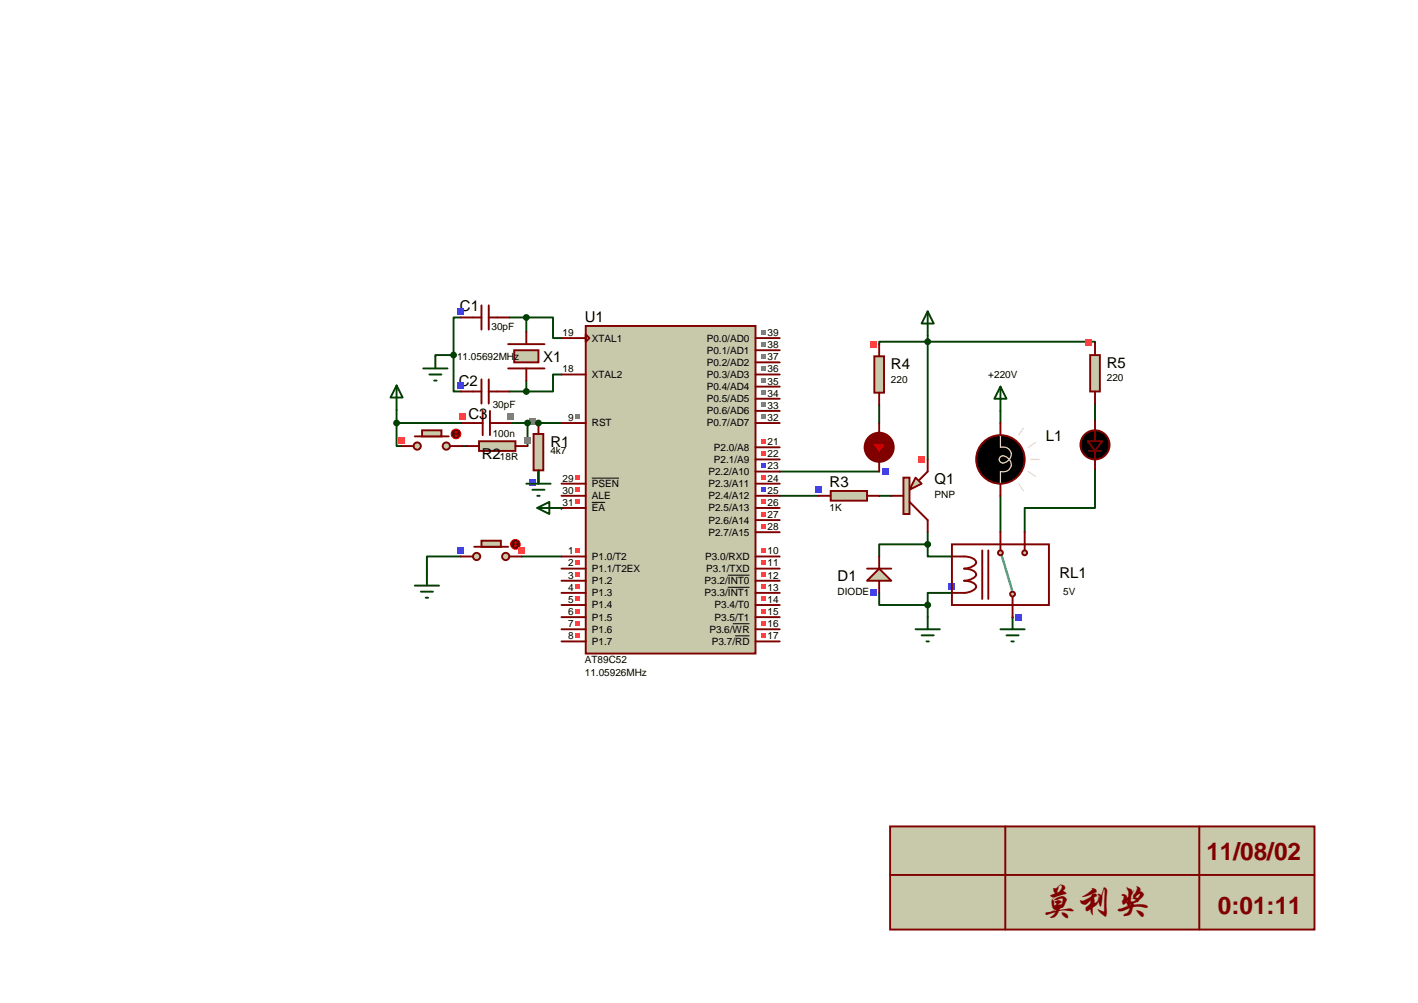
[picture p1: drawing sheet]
<svg xmlns="http://www.w3.org/2000/svg" width="297mm" height="210mm" viewBox="0 0 297 210" stroke-linecap="round" stroke-linejoin="round" font-family="sans-serif">
<path d="M95 74.3v7.7h1.5M95 74.3h-3.8v.3M96.5 66.5h-1.5v7.8M106.7 66.5h3.6M110.3 66.5v3M110.3 79.7v2.3M110.3 66.5h5.5v4.3h1.8M117.6 78.4h-1.8v3.6h-5.5M96.8 93.4h1M106.7 82h3.6M112.8 98.7v2.3" fill="none" stroke="#004000" stroke-width=".4"/>
<circle cx="117.6" cy="106.3" r=".2" fill="#004000"/>
<path d="M83.1 85.8v2.8M83.1 88.6h13.7M83.1 88.6v4.8h1M107 88.6h10.6M110.5 88.6v4.8M112.8 88.3v.3M209.6 86v2.6M184.2 103.8h2.5" fill="none" stroke="#004000" stroke-width=".4"/>
<circle cx="212.1" cy="129.2" r=".2" fill="#004000"/>
<g fill="none" stroke="#004000" stroke-width=".4">
<path d="M194.3 70.3v25.9M229.4 71.8v-.3h-45.2v.6M163.3 98.7h20.9M184.2 84.8v3.8M229.4 98.2v8.1h-14.8v5.1M229.4 84.5v3.6M96.5 116.5h-7.1v3.6M109.2 116.5h8.4M163.3 103.8h8.2M194.3 114h-10.1v2.5M194.3 114v2.5h5.1M194.3 111.4v2.6"/>
<path d="M209.6 103.8v7.6M184.2 124.1v2.6h10.1M194.3 126.7v2.5M199.4 124.1h-5.1v2.6"/>
</g>
<path d="M122.7 68.2h35.6v68.6h-35.6z" fill="#c8c8aa" stroke="#800000" stroke-width=".4"/>
<g fill="none" stroke="#800000" stroke-width=".4">
<path d="M117.6 78.4h5.1M117.6 70.8h5.1M122.7 70l.8 .8-.8 .7zM158.3 78.4h5M158.3 70.8h5M158.3 73.3h5M158.3 75.9h5M117.6 88.6h5.1M158.3 88.6h5M158.3 80.9h5M158.3 83.5h5M158.3 86h5"/>
<path d="M158.3 93.6h5M158.3 96.2h5M158.3 98.7h5M117.6 103.8h5.1M117.6 106.3h5.1M117.6 101.3h5.1M117.6 116.5h5.1M117.6 119h5.1M158.3 103.8h5M158.3 106.3h5M158.3 101.3h5M158.3 116.5h5"/>
<path d="M158.3 119h5M158.3 111.4h5M158.3 108.9h5M117.6 121.6h5.1M117.6 124.1h5.1M117.6 126.7h5.1M117.6 129.2h5.1M117.6 131.7h5.1M117.6 134.3h5.1M158.3 121.6h5M158.3 124.1h5M158.3 126.7h5"/>
<path d="M158.3 129.2h5M158.3 131.7h5M158.3 134.3h5"/>
</g>
<path d="M124 105.2h2.8M124 100.1h5.7M152.5 120.4h4.5M152.5 123h4.5M153.5 130.6h3.5M154 133.1h3" fill="none" stroke="#000" stroke-width=".21"/>
<g fill="#ff4040">
<path d="M120.5 102h1.1v1h-1.1z"/>
<path d="M120.5 104.6h1.1v1h-1.1z"/>
<path d="M120.5 99.5h1.1v1h-1.1z"/>
</g>
<g fill="#808080">
<path d="M120.5 86.8h1.1v1h-1.1z"/>
<path d="M159.4 69h1v1h-1z"/>
<path d="M159.4 71.5h1v1.1h-1z"/>
<path d="M159.4 74.1h1v1h-1z"/>
<path d="M159.4 76.6h1v1h-1z"/>
<path d="M159.4 79.2h1v1h-1z"/>
<path d="M159.4 81.7h1v1h-1z"/>
<path d="M159.4 84.2h1v1.1h-1z"/>
<path d="M159.4 86.8h1v1h-1z"/>
</g>
<g fill="#ff4040">
<path d="M120.5 114.7h1.1v1h-1.1z"/>
<path d="M120.5 117.3h1.1v1h-1.1z"/>
<path d="M120.5 119.8h1.1v1h-1.1z"/>
<path d="M120.5 122.3h1.1v1.1h-1.1z"/>
<path d="M120.5 124.9h1.1v1h-1.1z"/>
<path d="M120.5 127.4h1.1v1h-1.1z"/>
<path d="M120.5 130h1.1v1h-1.1z"/>
<path d="M120.5 132.5h1.1v1h-1.1z"/>
<path d="M159.4 114.7h1v1h-1z"/>
<path d="M159.4 117.3h1v1h-1z"/>
<path d="M159.4 119.8h1v1h-1z"/>
<path d="M159.4 122.3h1v1.1h-1z"/>
<path d="M159.4 124.9h1v1h-1z"/>
<path d="M159.4 132.5h1v1h-1z"/>
<path d="M159.4 130h1v1h-1z"/>
<path d="M159.4 127.4h1v1h-1z"/>
<path d="M159.4 109.6h1v1.1h-1z"/>
<path d="M159.4 91.9h1v1h-1z"/>
<path d="M159.4 94.4h1v1h-1z"/>
</g>
<path d="M159.4 96.9h1v1.1h-1z" fill="#4040ff"/>
<path d="M159.4 99.5h1v1h-1z" fill="#ff4040"/>
<path d="M159.4 102h1v1h-1z" fill="#4040ff"/>
<g fill="#ff4040">
<path d="M159.4 104.6h1v1h-1z"/>
<path d="M159.4 107.1h1v1h-1z"/>
</g>
<path d="M106.4 77.1h7.7M106.4 72.1h7.7" fill="none" stroke="#800000" stroke-width=".4"/>
<path d="M107.7 73.3h5.1v2.6h-5.1z" fill="#c8c8aa" stroke="#800000" stroke-width=".4"/>
<path d="M96.5 66.5h4.4M100.9 63.9v5.1M102.4 63.9v5.1M102.4 66.5h4.3M110.3 69.5v2.6M110.3 77.1v2.6" fill="none" stroke="#800000" stroke-width=".4"/>
<path d="M95.9 64.6h1.3v1.2h-1.3z" fill="#4040ff"/>
<path d="M100.9 79.4v5.1M102.4 79.4v5.1M96.5 82h4.4M102.4 82h4.3" fill="none" stroke="#800000" stroke-width=".4"/>
<path d="M95.9 80.1h1.3v1.2h-1.3z" fill="#4040ff"/>
<g fill="#004000" stroke="#004000" stroke-width=".4">
<circle cx="110.3" cy="82" r=".51"/>
<circle cx="110.3" cy="66.5" r=".51"/>
</g>
<path d="M96.8 88.6h4.3M101.1 86v5.1M102.6 86v5.1M102.6 88.6h4.4" fill="none" stroke="#800000" stroke-width=".4"/>
<path d="M96.2 86.7h1.2v1.2h-1.2z" fill="#ff4040"/>
<path d="M106.3 86.7h1.3v1.2h-1.3z" fill="#808080"/>
<g fill="#c8c8aa" stroke="#800000" stroke-width=".4">
<circle cx="93.5" cy="93.4" r=".76"/>
<circle cx="87.4" cy="93.4" r=".76"/>
</g>
<path d="M86.9 91.4h7.1" fill="none" stroke="#800000" stroke-width=".4"/>
<path d="M88.4 90.1h4.1v1.3h-4.1z" fill="#c8c8aa" stroke="#800000" stroke-width=".4"/>
<path d="M84.1 93.4h2.5M94.3 93.4h2.5" fill="none" stroke="#800000" stroke-width=".4"/>
<circle cx="95.5" cy="90.8" r="1.02" fill="#400000" stroke="#f00" stroke-width=".21"/>
<path d="M95.3 90.6l.2-.3 .3 .3M95.3 91.1l.2 .3M95.5 90.3v1.1M95.8 91.1l-.3 .3" fill="none" stroke="#f00" stroke-width=".21"/>
<path d="M83.5 91.5h1.2v1.3h-1.2z" fill="#ff4040"/>
<path d="M111.8 90.8h2v7.7h-2z" fill="#c8c8aa" stroke="#800000" stroke-width=".4"/>
<path d="M112.8 88.3v2.5M112.8 98.5v2.5" fill="none" stroke="#800000" stroke-width=".4"/>
<path d="M110.9 87.7h1.3v1.2h-1.3z" fill="#808080"/>
<path d="M110.9 100.4h1.3v1.2h-1.3z" fill="#4040ff"/>
<path d="M100.3 92.4h7.7v2h-7.7z" fill="#c8c8aa" stroke="#800000" stroke-width=".4"/>
<path d="M97.8 93.4h2.5M108 93.4h2.5" fill="none" stroke="#800000" stroke-width=".4"/>
<path d="M109.9 91.5h1.2v1.3h-1.2z" fill="#808080"/>
<path d="M88.7 77.1h5M89.9 78.4h2.6M90.9 79.7h.6M91.2 74.6v2.5M83.1 80.7l1.2 2.5h-2.5zM83.1 80.7v5.1M112.8 98.7v2.6M110.3 101.3h5M111.5 102.5h2.6M112.5 103.8h.5M112.5 106.3l2.6-1.2v2.5zM112.5 106.3h5.1" fill="none" stroke="#004000" stroke-width=".4"/>
<g fill="#004000" stroke="#004000" stroke-width=".4">
<circle cx="95" cy="74.3" r=".51"/>
<circle cx="112.8" cy="88.6" r=".51"/>
<circle cx="83.1" cy="88.6" r=".51"/>
<circle cx="110.5" cy="88.6" r=".51"/>
</g>
<circle cx="209.6" cy="96.2" r="5.1" fill="#000" stroke="#800000" stroke-width=".4"/>
<path d="M209.6 91.1v2.5a1.69 1.69 0 0 1 2.2 1.2 1.69 1.69 0 0 1-1.4 2.1 .81 .81 0 0 1-1.1-1 .81 .81 0 0 1 1.5-.3 1.66 1.66 0 0 1 .9 2.2 1.66 1.66 0 0 1-2.1 .9v2.6M214.4 89.6l-1 1.5M215.4 98.7l1.5 1M215.9 96.2h1.8M216.9 92.6l-1.5 1M213.4 101.3l1 1.5" fill="none" stroke="#ffecb0" stroke-width=".25"/>
<path d="M209.6 88.6v2.5M209.6 101.3v2.5" fill="none" stroke="#800000" stroke-width=".4"/>
<path d="M184.2 119l2.5 2.6h-5.1z" fill="#c8c8aa" stroke="#800000" stroke-width=".4"/>
<path d="M181.6 119h5.1M184.2 116.5v2.5M184.2 121.6v2.5" fill="none" stroke="#800000" stroke-width=".4"/>
<path d="M182.3 123.5h1.2v1.3h-1.2z" fill="#4040ff"/>
<path d="M194.3 65.2v5.1M194.3 65.2l1.3 2.5h-2.5zM191.8 131.7h5.1M193.1 133h2.5M194.1 134.3h.5M194.3 129.2v2.5" fill="none" stroke="#004000" stroke-width=".4"/>
<path d="M174 102.8h7.6v2h-7.6z" fill="#c8c8aa" stroke="#800000" stroke-width=".4"/>
<path d="M171.5 103.8h2.5M181.6 103.8h2.6" fill="none" stroke="#800000" stroke-width=".4"/>
<path d="M170.8 101.9h1.3v1.3h-1.3z" fill="#4040ff"/>
<g fill="#c8c8aa" stroke="#800000" stroke-width=".4">
<path d="M191.8 100l1.3 1.3-2.6 1.2z"/>
<path d="M189.2 100h1.3v7.6h-1.3z"/>
</g>
<path d="M194.3 96.2v2.5l-1.8 1.8M186.7 103.8h2.5M190.5 105.1l3.8 3.8v2.5" fill="none" stroke="#800000" stroke-width=".4"/>
<path d="M192.4 95.5h1.3v1.3h-1.3z" fill="#ff4040"/>
<path d="M209.6 80.9v5.1M209.6 80.9l1.2 2.6h-2.5zM209.6 131.7h5M210.8 133h2.6M211.9 134.3h.5M212.1 129.2v2.5" fill="none" stroke="#004000" stroke-width=".4"/>
<path d="M201.9 116.5a2.31 2.31 0 0 1 2.6 1.3 2.69 2.69 0 0 1-2.6 1.2 2.31 2.31 0 0 1 2.6 1.3 2.69 2.69 0 0 1-2.6 1.3 2.31 2.31 0 0 1 2.6 1.3 2.69 2.69 0 0 1-2.6 1.2M205.8 115.2v10.2M207 115.2v10.2M209.6 114v1.2M214.6 114v1.2M212.1 124.9v1.8" fill="none" stroke="#800000" stroke-width=".4"/>
<path d="M209.8 116.2l2.3 7.7" fill="none" stroke="#00c0c0" stroke-width=".51"/>
<path d="M214.4 116.2l-2 7.4" fill="none" stroke="#fff" stroke-width=".51"/>
<g fill="#c8c8aa" stroke="#800000" stroke-width=".4">
<circle cx="212.1" cy="124.4" r=".51"/>
<circle cx="214.6" cy="115.7" r=".51"/>
<circle cx="209.6" cy="115.7" r=".51"/>
</g>
<path d="M199.4 116.5h2.5M209.6 111.4v2.6M214.6 111.4v2.6M199.4 124.1h2.5M212.1 126.7v2.5" fill="none" stroke="#800000" stroke-width=".4"/>
<g fill="#4040ff">
<path d="M212.7 128.6h1.3v1.2h-1.3z"/>
<path d="M198.8 122.2h1.2v1.3h-1.2z"/>
</g>
<g fill="#004000" stroke="#004000" stroke-width=".4">
<circle cx="194.3" cy="126.7" r=".51"/>
<circle cx="194.3" cy="114" r=".51"/>
</g>
<path d="M184.2 90.6v2.3M184.2 94.9v1.8M199.4 114h20.3v12.7h-20.3z" fill="none" stroke="#800000" stroke-width=".4"/>
<circle cx="184.2" cy="93.6" r="3" fill="#800000" stroke="#800000" stroke-width=".4"/>
<path d="M182.9 94.9h2.5" fill="none" stroke="#800000" stroke-width=".38"/>
<path d="M182.6 92.9h3.1l-1.5 2z" fill="#f00" stroke="#800000" stroke-width=".38"/>
<path d="M184.2 88.6v2.5M184.2 96.2v2.5" fill="none" stroke="#800000" stroke-width=".4"/>
<path d="M184.8 98.1h1.3v1.3h-1.3z" fill="#4040ff"/>
<path d="M183.2 74.6h2v7.6h-2z" fill="#c8c8aa" stroke="#800000" stroke-width=".4"/>
<path d="M184.2 72.1v2.5M184.2 82.2v2.6" fill="none" stroke="#800000" stroke-width=".4"/>
<path d="M182.3 71.4h1.2v1.3h-1.2z" fill="#ff4040"/>
<circle cx="194.3" cy="71.5" r=".51" fill="#004000" stroke="#004000" stroke-width=".4"/>
<path d="M228.4 74.3h2v7.7h-2z" fill="#c8c8aa" stroke="#800000" stroke-width=".4"/>
<path d="M229.4 71.8v2.5M229.4 82v2.5" fill="none" stroke="#800000" stroke-width=".4"/>
<path d="M227.5 71.2h1.2v1.2h-1.2z" fill="#ff4040"/>
<g fill="#c8c8aa" stroke="#800000" stroke-width=".4">
<circle cx="105.9" cy="116.5" r=".76"/>
<circle cx="99.8" cy="116.5" r=".76"/>
</g>
<path d="M99.3 114.5h7.1" fill="none" stroke="#800000" stroke-width=".4"/>
<path d="M100.9 113.2h4v1.3h-4z" fill="#c8c8aa" stroke="#800000" stroke-width=".4"/>
<path d="M96.5 116.5h2.6M106.7 116.5h2.5" fill="none" stroke="#800000" stroke-width=".4"/>
<circle cx="108" cy="114" r="1.02" fill="#400000" stroke="#f00" stroke-width=".21"/>
<path d="M107.7 113.7l.3-.2 .2 .2M107.7 114.2l.3 .3M108 113.5v1M108.2 114.2l-.2 .3" fill="none" stroke="#f00" stroke-width=".21"/>
<path d="M95.9 114.6h1.3v1.3h-1.3z" fill="#4040ff"/>
<path d="M108.6 114.6h1.3v1.3h-1.3z" fill="#ff4040"/>
<path d="M86.9 122.6h5.1M88.2 123.9h2.5M89.2 125.1h.5M89.4 120.1v2.5" fill="none" stroke="#004000" stroke-width=".4"/>
<circle cx="229.4" cy="93.1" r="3" fill="#000" stroke="#800000" stroke-width=".4"/>
<path d="M228.1 94.4h2.5" fill="none" stroke="#800000" stroke-width=".38"/>
<path d="M228.4 93.1h2M228.9 92.6h1v1h-1zM229.4 92.1v2" fill="none" stroke="#000040" stroke-width=".21"/>
<path d="M229.4 88.1v4.3M229.4 94.4v3.8" fill="none" stroke="#800000" stroke-width=".4"/>
<path d="M227.9 92.4h3l-1.5 2z" fill="#000" stroke="#800000" stroke-width=".38"/>
<path d="M186.5 173h88.9v21.6h-88.9z" fill="#c8c8aa" stroke="#800000" stroke-width=".4"/>
<path d="M210.6 173v21.6M251.2 173v21.6M186.5 183.2h88.9" fill="none" stroke="#800000" stroke-width=".4"/>
<text font-size="7.8" fill="#800000" x="217.9" y="191.2">莫利奖</text>
<g font-size="5.1" fill="#800000">
<text x="252.7" y="180">11/08/02</text>
<text x="255.1" y="191.4">0:01:11</text>
</g>
<g font-size="3.1">
<text x="96.3" y="65.1">C1</text>
<text x="122.5" y="67.4">U1</text>
<text x="113.8" y="75.7">X1</text>
<text x="186.6" y="77.2">R4</text>
<text x="231.9" y="77">R5</text>
<text x="96.1" y="80.8">C2</text>
<text x="98.1" y="87.7">C3</text>
<text x="115.3" y="93.5">R1</text>
<text x="219.1" y="92.3">L1</text>
<text x="100.9" y="96.1">R2</text>
<text x="173.8" y="101.9">R3</text>
<text x="195.8" y="101.4">Q1</text>
<text x="175.5" y="121.7">D1</text>
<text x="222" y="120.9">RL1</text>
</g>
<g font-size="2.1">
<text x="103" y="69.1">30pF</text>
<text x="117.8" y="70.3">19</text>
<text x="124" y="71.5">XTAL1</text>
<text x="148" y="71.5">P0.0/AD0</text>
<text x="160.8" y="70.3">39</text>
<text x="95.7" y="75.3">11.05692MHz</text>
<text x="117.8" y="78">18</text>
<text x="148" y="74">P0.1/AD1</text>
<text x="148" y="76.6">P0.2/AD2</text>
<text x="160.8" y="72.9">38</text>
<text x="160.8" y="75.4">37</text>
<text x="160.8" y="78">36</text>
<text x="124" y="79.1">XTAL2</text>
<text x="148" y="79.1">P0.3/AD3</text>
<text x="148" y="81.7">P0.4/AD4</text>
<text x="160.8" y="80.5">35</text>
<text x="160.8" y="83">34</text>
<text x="186.6" y="80.1">220</text>
<text x="207" y="79.1">+220V</text>
<text x="231.9" y="79.8">220</text>
<text x="103.2" y="85.3">30pF</text>
<text x="119" y="88.1">9</text>
<text x="124" y="89.3">RST</text>
<text x="148" y="84.2">P0.5/AD5</text>
<text x="148" y="86.7">P0.6/AD6</text>
<text x="148" y="89.3">P0.7/AD7</text>
<text x="160.8" y="85.6">33</text>
<text x="160.8" y="88.1">32</text>
<text x="103.2" y="91.4">100n</text>
<text x="115.3" y="95.1">4k7</text>
<text x="149.5" y="94.4">P2.0/A8</text>
<text x="160.8" y="93.2">21</text>
<text x="160.8" y="95.7">22</text>
<text x="104.7" y="96.2">18R</text>
<text x="117.8" y="100.8">29</text>
<text x="124" y="102">PSEN</text>
<text x="148.4" y="99.4">P2.2/A10</text>
<text x="148.4" y="102">P2.3/A11</text>
<text x="149.5" y="96.9">P2.1/A9</text>
<text x="160.8" y="98.3">23</text>
<text x="160.8" y="100.8">24</text>
<text x="117.8" y="103.4">30</text>
<text x="117.8" y="105.9">31</text>
<text x="124" y="104.5">ALE</text>
<text x="124" y="107.1">EA</text>
<text x="148.4" y="104.5">P2.4/A12</text>
<text x="148.4" y="107.1">P2.5/A13</text>
<text x="160.8" y="103.4">25</text>
<text x="160.8" y="105.9">26</text>
<text x="173.8" y="106.9">1K</text>
<text x="195.8" y="104.2">PNP</text>
<text x="148.4" y="112.1">P2.7/A15</text>
<text x="148.4" y="109.6">P2.6/A14</text>
<text x="160.8" y="111">28</text>
<text x="160.8" y="108.4">27</text>
<text x="119" y="116.1">1</text>
<text x="119" y="118.6">2</text>
<text x="124" y="117.2">P1.0/T2</text>
<text x="124" y="119.8">P1.1/T2EX</text>
<text x="147.7" y="117.2">P3.0/RXD</text>
<text x="147.9" y="119.8">P3.1/TXD</text>
<text x="160.8" y="116.1">10</text>
<text x="160.8" y="118.6">11</text>
<text x="119" y="121.1">3</text>
<text x="119" y="123.7">4</text>
<text x="124" y="122.3">P1.2</text>
<text x="124" y="124.8">P1.3</text>
<text x="147.6" y="122.3">P3.2/INT0</text>
<text x="147.6" y="124.8">P3.3/INT1</text>
<text x="160.8" y="121.1">12</text>
<text x="160.8" y="123.7">13</text>
<text x="175.5" y="124.5">DIODE</text>
<text x="222.7" y="124.5">5V</text>
<text x="119" y="126.2">5</text>
<text x="119" y="128.8">6</text>
<text x="119" y="131.3">7</text>
<text x="124" y="127.4">P1.4</text>
<text x="124" y="129.9">P1.5</text>
<text x="149.7" y="127.4">P3.4/T0</text>
<text x="149.7" y="129.9">P3.5/T1</text>
<text x="160.8" y="126.2">14</text>
<text x="160.8" y="128.8">15</text>
<text x="160.8" y="131.3">16</text>
<text x="119" y="133.8">8</text>
<text x="124" y="132.5">P1.6</text>
<text x="124" y="135">P1.7</text>
<text x="148.6" y="132.5">P3.6/WR</text>
<text x="149.1" y="135">P3.7/RD</text>
<text x="160.8" y="133.8">17</text>
<text x="122.5" y="138.9">AT89C52</text>
<text x="122.5" y="141.4">11.05926MHz</text>
</g>
</svg>
